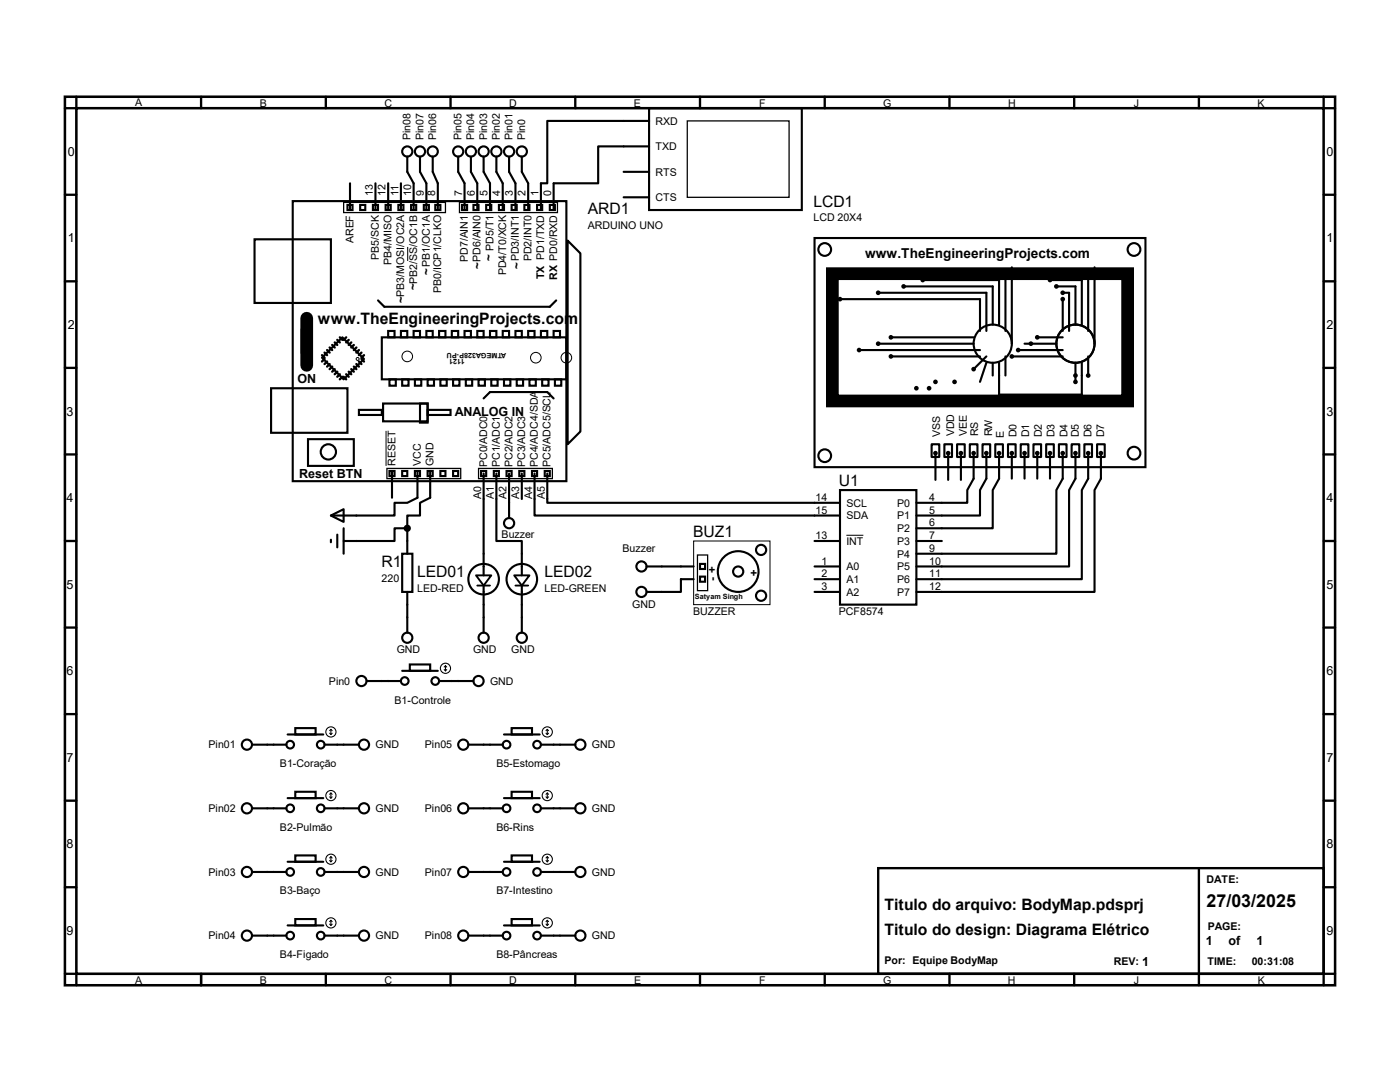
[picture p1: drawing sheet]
<svg xmlns="http://www.w3.org/2000/svg" width="279mm" height="216mm" viewBox="0 0 279 216" stroke-linecap="round" stroke-linejoin="round" font-family="sans-serif">
<path d="M13 19.3h253.4v177.3h-253.4zM15.2 21.6h249v172.7h-249z" fill="none" stroke="#000" stroke-width=".51"/>
<g fill="none" stroke="#000" stroke-width=".47">
<path d="M15.2 19.3v2.3h-2.2M40.1 19.3v2.3M65 19.3v2.3M89.9 19.3v2.3M114.8 19.3v2.3M139.7 19.3v2.3M164.6 19.3v2.3M189.5 19.3v2.3M214.4 19.3v2.3M239.3 19.3v2.3M264.2 19.3v2.3h2.2M13 38.9h2.2"/>
<path d="M264.2 38.9h2.2M13 56.1h2.2M264.2 56.1h2.2M13 73.4h2.2M64.3 70.9l.5 .5M64.8 71.6l-.5 .5M64.8 70.4l.5 .5M65.3 72.1l-.5 .5M65.3 69.8l.5 .6M65.8 72.6l-.5 .6M65.8 69.3l.5 .5M66.3 73.2l-.5 .5"/>
<path d="M66.3 68.8l.5 .5M66.8 73.7l-.5 .5M66.8 68.3l.5 .5M67.3 74.2l-.5 .5M67.3 67.8l.5 .5M67.8 74.7l-.5 .5M67.8 67.3l.5 .5M68.3 75.2l-.5 .5M68.6 75.2l.5 .5M69.1 67.3l-.5 .5M69.1 74.7l.5 .5M69.6 67.8l-.5 .5"/>
<path d="M69.6 74.2l.5 .5M70.1 68.3l-.5 .5M70.1 73.7l.5 .5M70.6 68.8l-.5 .5M70.6 73.2l.5 .5M71.1 69.3l-.5 .5M71.1 72.6l.5 .6M71.6 69.8l-.5 .6M71.6 72.1l.5 .5M72.1 70.4l-.5 .5M72.1 71.6l.5 .5M72.6 70.9l-.5 .5"/>
<path d="M264.2 73.4h2.2M13 90.7h2.2M264.2 90.7h2.2M13 107.9h2.2M264.2 107.9h2.2M13 125.2h2.2M264.2 125.2h2.2M13 142.5h2.2M13 159.8h2.2M264.2 142.5h2.2M264.2 159.8h2.2M13 177h2.2"/>
<path d="M175.3 173.2h88.9v21.1h-88.9zM239.3 173.2v23.4M264.2 177h2.2M13 194.3h2.2v2.3M40.1 194.3v2.3M65 194.3v2.3M89.9 194.3v2.3M114.8 194.3v2.3M139.7 194.3v2.3M164.6 194.3v2.3M189.5 194.3v2.3M214.4 194.3v2.3"/>
<path d="M266.4 194.3h-2.2v2.3"/>
</g>
<g fill="none" stroke="#000" stroke-width=".42">
<path d="M69.8 36.6v5.1M74.9 36.6v5.1M77.5 36.6v5.1M80 36.6v5.1M81.3 31.2v3.1l1.2 2.3v5.1M83.8 31.2v3.1l1.3 2.3v5.1M86.4 31.2v3.1l1 2.3v5.1M91.4 31.2v3.1l1.3 2.3v5.1M94 31.2v3.1l1.2 2.3v5.1M96.5 31.2v3.1l1.3 2.3v5.1M99.1 31.2v3.1l1.2 2.3v5.1M101.6 31.2v3.1l1.3 2.3v5.1"/>
<path d="M104.1 31.2v3.1l1.3 2.3v5.1M124.5 34.3h5M124.5 39.4h5M129.5 21.6h30.5v20.3h-30.5zM129.5 24.1h-20.3v12.5h-1.3v5.1M129.5 29.2h-10.1v7.4h-8.9v5.1M50.8 47.8h15.2v12.7h-15.2zM58.4 40.1h54.6v55.9h-54.6zM69.3 40.9h1.1v1h-1.1zM71.9 40.9h1v1h-1zM74.4 40.9h1v1h-1zM75.4 59.9l1.3 1.3h33l1.3-1.3"/>
<path d="M77 40.9h1v1h-1zM79.5 40.9h1v1h-1zM82 40.9h1.1v1h-1.1zM84.6 40.9h1v1h-1zM86.9 40.9h1v1h-1zM92.2 40.9h1v1h-1zM94.5 40.9h1v1h-1zM97 40.9h1v1h-1zM99.6 40.9h1v1h-1zM102.1 40.9h1v1h-1zM104.6 40.9h1.1v1h-1.1zM107.2 40.9h1v1h-1z"/>
<path d="M109.7 40.9h1v1h-1zM113.3 48l2.5 2.5v35.6l-2.5 2.5zM162.6 47.5h66v45.7h-66zM167.6 59.7h28v6.3M175.3 58.4h21.5v7.6M180.3 57.1h17.8v7.7M184.1 55.9h15.3v8.9M189.2 54.6h11.5v11.4M201.9 53.3v15.3M207 54.6h10.2v11.4M209.5 55.9h6.4v8.9M210.8 57.1h3.8v7.7"/>
<path d="M212.1 59.7v6.3M212.1 58.4h1.3v7.6M218.4 53.3v15.3M54.1 77.5h15.2v8.9h-15.2zM60.2 65.8h2v4.6h-2zM68.3 67.3l4.3 4.3-4 4.1-4.3-4.3zM76.2 67.3h36.8v8.4h-36.8zM77.5 66h1.2v1.3h-1.2zM77.7 75.7h1.3v1.3h-1.3zM80 66h1.3v1.3h-1.3zM80.3 75.7h1.2v1.3h-1.2zM82.5 66h1.3v1.3h-1.3z"/>
<path d="M82.8 75.7h1.3v1.3h-1.3zM85.1 66h1.3v1.3h-1.3zM85.3 75.7h1.3v1.3h-1.3zM87.6 66h1.3v1.3h-1.3zM87.9 75.7h1.3v1.3h-1.3zM90.2 66h1.2v1.3h-1.2zM90.4 75.7h1.3v1.3h-1.3zM92.7 66h1.3v1.3h-1.3zM93 75.7h1.2v1.3h-1.2zM95.2 66h1.3v1.3h-1.3zM95.5 75.7h1.3v1.3h-1.3zM96.5 79.5l1.3-1.3h11.4l1.3 1.3"/>
<path d="M97.8 66h1.3v1.3h-1.3zM98 75.7h1.3v1.3h-1.3zM100.3 66h1.3v1.3h-1.3zM100.6 75.7h1.3v1.3h-1.3zM102.9 66h1.2v1.3h-1.2zM103.1 75.7h1.3v1.3h-1.3zM105.4 66h1.3v1.3h-1.3zM105.7 75.7h1.2v1.3h-1.2zM107.9 66h1.3v1.3h-1.3zM108.2 75.7h1.3v1.3h-1.3zM110.5 66h1.3v1.3h-1.3zM110.7 75.7h1.3v1.3h-1.3z"/>
<path d="M171.4 69.8h24.2M175.3 68.6h19M177.8 67.3h16.5M177.8 71.1h17.8M196.8 71.1l-2.5 2.6M196.8 72.4l-1.2 3.8M198.1 72.4v2.5M199.4 72.4v6.3h16.5v-6.3M200.7 71.1v3.8M201.9 71.1h10.2M203.2 69.8h8.9M204.5 68.6h6.3"/>
<path d="M207 67.3h5.1M214.6 72.4v3.8M217.2 71.1v3.8M61.5 87.6h9.1v5.4h-9.1zM71.6 81.8h4.6v1h-4.6zM76.5 80.5h8.8v3.6h-8.8zM77.7 94h1v1h-1zM78.2 94.2v5.1M80.3 94h1v1h-1zM82.8 94h1v1h-1zM83.3 94.2v5.1l-2 1h-2.6v2.6h-12.7M83.8 80.5h1.5v3.8h-1.5z"/>
<path d="M85.3 81.8h4.6v1h-4.6zM85.3 94h1.1v1h-1.1zM85.9 94.2v5.1l-2.1 1v2.6h-2.5v2.5M87.9 94h1v1h-1zM90.4 94h1v1h-1zM96 94h1v1h-1zM96.5 94.5v20.3M98.6 94h1v1h-1zM99.1 94.5v13.4h5v6.9M101.1 94h1v1h-1zM101.6 94.5v8.9M103.6 94h1v1h-1z"/>
<path d="M104.1 94.5v5.1M106.2 94h1v1h-1zM106.7 94.5v8.4h60.9M108.7 94h1v1h-1zM109.2 94.5v5.8h58.4M167.6 97.8h15.3v22.8h-15.3zM185.9 88.6h1.6v2.6h-1.6zM186.7 90.7v5.1M188.5 88.6h1.5v2.6h-1.5zM189.2 90.7v5.1M191 88.6h1.5v2.6h-1.5zM191.8 90.7v5.1"/>
<path d="M193.5 88.6h1.6v2.6h-1.6zM194.3 90.4v5.1l-1.3 2.3v2.5h-10.1M196.1 88.6h1.5v2.6h-1.5zM196.8 90.4v5.1l-1.2 2.3v5.1h-12.7M198.6 88.6h1.6v2.6h-1.6zM199.4 90.4v5.1l-1.3 2.3v7.6h-15.2M201.2 88.6h1.5v2.6h-1.5zM201.9 90.4v5.1M203.7 88.6h1.5v2.6h-1.5zM204.5 90.4v5.1M206.2 88.6h1.6v2.6h-1.6zM207 90.4v5.1"/>
<path d="M208.8 88.6h1.5v2.6h-1.5zM209.5 90.4v5.1M211.3 88.6h1.6v2.6h-1.6zM212.1 90.4v5.1l-1.3 2.3v12.7h-27.9M213.9 88.6h1.5v2.6h-1.5zM214.6 90.4v5.1l-1.2 2.3v15.2h-30.5M216.4 88.6h1.5v2.6h-1.5zM217.2 90.4v5.1l-1.3 2.3v17.8h-33M218.9 88.6h1.6v2.6h-1.6zM219.7 90.4v5.1l-1.3 2.3v20.3h-35.5M66 102.9l2.6-1.3v2.5zM66 107.7v.5"/>
<path d="M67.3 106.7v2.5M68.6 105.4v5.1M80.3 110.5h2v7.6h-2zM81.3 105.4h-2.6v2.5h-10.1M81.3 105.4v5.1M81.3 118.1v8.1M96.5 116.8v9.4M104.1 116.8v9.4M129 113h9.4M138.4 115.6h-2.5v2.5h-6.9M139.7 112.5h1v1h-1zM139.7 115.1h1v1h-1z"/>
<path d="M162.6 113h5M162.6 107.9h5M162.6 115.6h5M162.6 118.1h5M182.9 107.9h5.1M73.2 135.9h6.8M80.3 133.9h7.1M81.8 132.6h4.1v1.3h-4.1zM87.6 135.9h6.9M50.3 148.6h6.8M57.4 146.6h7.1M57.4 159.3h7.1"/>
<path d="M58.9 145.3h4.1v1.3h-4.1zM58.9 158h4.1v1.3h-4.1zM64.8 148.6h6.8M93.5 148.6h6.8M100.6 146.6h7.1M100.6 159.3h7.1M102.1 145.3h4.1v1.3h-4.1zM102.1 158h4.1v1.3h-4.1zM107.9 148.6h6.9M50.3 161.3h6.8M50.3 174h6.8M57.4 172h7.1"/>
<path d="M58.9 170.7h4.1v1.3h-4.1zM64.8 161.3h6.8M64.8 174h6.8M93.5 161.3h6.8M93.5 174h6.8M100.6 172h7.1M102.1 170.7h4.1v1.3h-4.1zM107.9 161.3h6.9M107.9 174h6.9M50.3 186.7h6.8M57.4 184.7h7.1M58.9 183.4h4.1v1.3h-4.1z"/>
<path d="M64.8 186.7h6.8M93.5 186.7h6.8M100.6 184.7h7.1M102.1 183.4h4.1v1.3h-4.1zM107.9 186.7h6.9"/>
<circle cx="81.3" cy="30.2" r="1.02"/>
<circle cx="83.8" cy="30.2" r="1.02"/>
<circle cx="86.4" cy="30.2" r="1.02"/>
<circle cx="91.4" cy="30.2" r="1.02"/>
<circle cx="94" cy="30.2" r="1.02"/>
<circle cx="96.5" cy="30.2" r="1.02"/>
<circle cx="99.1" cy="30.2" r="1.02"/>
<circle cx="101.6" cy="30.2" r="1.02"/>
<circle cx="104.1" cy="30.2" r="1.02"/>
<circle cx="164.6" cy="49.8" r="1.27"/>
<circle cx="167.6" cy="59.7" r=".25"/>
<circle cx="175.3" cy="58.4" r=".25"/>
<circle cx="180.3" cy="57.2" r=".25"/>
<circle cx="184.1" cy="55.9" r=".25"/>
<circle cx="189.2" cy="54.6" r=".25"/>
<circle cx="207" cy="54.6" r=".25"/>
<circle cx="209.5" cy="55.9" r=".25"/>
<circle cx="210.8" cy="57.2" r=".25"/>
<circle cx="212.1" cy="58.4" r=".25"/>
<circle cx="212.1" cy="59.7" r=".25"/>
<circle cx="226.3" cy="49.8" r="1.27"/>
<circle cx="171.4" cy="69.9" r=".25"/>
<circle cx="175.3" cy="68.6" r=".25"/>
<circle cx="177.8" cy="67.3" r=".25"/>
<circle cx="177.8" cy="71.1" r=".25"/>
<circle cx="182.9" cy="77.5" r=".25"/>
<circle cx="185.4" cy="77.5" r=".25"/>
<circle cx="186.7" cy="76.2" r=".25"/>
<circle cx="190.5" cy="76.2" r=".25"/>
<circle cx="194.3" cy="73.7" r=".25"/>
<circle cx="198.1" cy="68.6" r="3.8"/>
<circle cx="201.9" cy="71.1" r=".25"/>
<circle cx="203.2" cy="69.9" r=".25"/>
<circle cx="205.7" cy="68.6" r=".25"/>
<circle cx="207" cy="67.3" r=".25"/>
<circle cx="214.6" cy="68.6" r="3.8"/>
<circle cx="214.6" cy="74.9" r=".25"/>
<circle cx="214.6" cy="76.2" r=".25"/>
<circle cx="217.2" cy="74.9" r=".25"/>
<circle cx="65.5" cy="90.2" r="1.52"/>
<circle cx="164.6" cy="90.9" r="1.27"/>
<circle cx="186.7" cy="90.4" r=".25"/>
<circle cx="189.2" cy="90.4" r=".25"/>
<circle cx="191.8" cy="90.4" r=".25"/>
<circle cx="194.3" cy="90.4" r=".25"/>
<circle cx="196.8" cy="90.4" r=".25"/>
<circle cx="199.4" cy="90.4" r=".25"/>
<circle cx="201.9" cy="90.4" r=".25"/>
<circle cx="204.5" cy="90.4" r=".25"/>
<circle cx="207" cy="90.4" r=".25"/>
<circle cx="209.5" cy="90.4" r=".25"/>
<circle cx="212.1" cy="90.4" r=".25"/>
<circle cx="214.6" cy="90.4" r=".25"/>
<circle cx="217.2" cy="90.4" r=".25"/>
<circle cx="219.7" cy="90.4" r=".25"/>
<circle cx="226.3" cy="90.4" r="1.27"/>
<circle cx="96.5" cy="115.6" r="3"/>
<circle cx="101.6" cy="104.4" r="1.02"/>
<circle cx="104.1" cy="115.6" r="3"/>
<circle cx="128" cy="118.1" r="1.02"/>
<circle cx="128" cy="113" r="1.02"/>
<circle cx="147.3" cy="114" r="4.1"/>
<circle cx="147.3" cy="114" r="1.02"/>
<circle cx="151.9" cy="118.9" r="1.02"/>
<circle cx="151.9" cy="109.7" r="1.02"/>
<circle cx="72.1" cy="135.9" r="1.02"/>
<circle cx="80.8" cy="135.9" r=".76"/>
<circle cx="81.3" cy="127.3" r="1.02"/>
<circle cx="86.9" cy="135.9" r=".76"/>
<circle cx="95.5" cy="135.9" r="1.02"/>
<circle cx="96.5" cy="127.3" r="1.02"/>
<circle cx="104.1" cy="127.3" r="1.02"/>
<circle cx="49.3" cy="148.6" r="1.02"/>
<circle cx="57.9" cy="148.6" r=".76"/>
<circle cx="64" cy="148.6" r=".76"/>
<circle cx="72.6" cy="148.6" r="1.02"/>
<circle cx="92.5" cy="148.6" r="1.02"/>
<circle cx="101.1" cy="148.6" r=".76"/>
<circle cx="107.2" cy="148.6" r=".76"/>
<circle cx="115.8" cy="148.6" r="1.02"/>
<circle cx="49.3" cy="174" r="1.02"/>
<circle cx="49.3" cy="161.3" r="1.02"/>
<circle cx="57.9" cy="174" r=".76"/>
<circle cx="57.9" cy="161.3" r=".76"/>
<circle cx="64" cy="174" r=".76"/>
<circle cx="64" cy="161.3" r=".76"/>
<circle cx="72.6" cy="161.3" r="1.02"/>
<circle cx="72.6" cy="174" r="1.02"/>
<circle cx="92.5" cy="174" r="1.02"/>
<circle cx="92.5" cy="161.3" r="1.02"/>
<circle cx="101.1" cy="174" r=".76"/>
<circle cx="101.1" cy="161.3" r=".76"/>
<circle cx="107.2" cy="174" r=".76"/>
<circle cx="107.2" cy="161.3" r=".76"/>
<circle cx="115.8" cy="161.3" r="1.02"/>
<circle cx="115.8" cy="174" r="1.02"/>
<circle cx="49.3" cy="186.7" r="1.02"/>
<circle cx="57.9" cy="186.7" r=".76"/>
<circle cx="64" cy="186.7" r=".76"/>
<circle cx="72.6" cy="186.7" r="1.02"/>
<circle cx="92.5" cy="186.7" r="1.02"/>
<circle cx="101.1" cy="186.7" r=".76"/>
<circle cx="107.2" cy="186.7" r=".76"/>
<circle cx="115.8" cy="186.7" r="1.02"/>
</g>
<path d="M166.1 54.6h58.9v25.4h-58.9zM61.2 63.5v9.4" fill="none" stroke="#000" stroke-width="2.5"/>
<path d="M166.1 54.9v24.6M168.9 54.6h53.3M225 55.1v24.7M168.9 80h53.3" fill="none" stroke="#000" stroke-width=".93"/>
<g fill="none" stroke="#000" stroke-width=".2">
<path d="M81.4 49.3v2.8M77 86v7M138.4 107.9h15.3v12.7h-15.3zM168.9 106.8h3.4"/>
<circle cx="71.4" cy="71.6" r=".3"/>
<circle cx="81.3" cy="71.1" r="1.06"/>
<circle cx="106.9" cy="71.4" r="1.06"/>
<circle cx="113" cy="71.4" r="1.06"/>
</g>
<path d="M137.2 24.1h20.3v15.3h-20.3zM68.6 40.4h20.3v2h-20.3zM91.7 40.4h19.6v2h-19.6zM77.2 93.5h14.7v2h-14.7zM95.5 93.5h14.7v2h-14.7zM139.2 110.7h2v7.2h-2z" fill="none" stroke="#000" stroke-width=".25"/>
<g fill="none" stroke="#000" stroke-width=".21">
<path d="M88.6 133.6l.3 .3M88.9 132.8v1.1M88.9 132.8l-.3 .3M88.9 132.8l.3 .3M89.2 133.6l-.3 .3M65.8 146.3l.2 .3M65.8 159l.2 .3M66 145.5v1.1M66 158.2v1.1M66 145.5l-.2 .3M66 145.5l.3 .3M66 158.2l-.2 .3"/>
<path d="M66 158.2l.3 .3M66.3 146.3l-.3 .3M66.3 159l-.3 .3M109 146.3l.2 .3M109 159l.2 .3M109.2 145.5v1.1M109.2 158.2v1.1M109.2 145.5l-.2 .3M109.2 145.5l.3 .3M109.2 158.2l-.2 .3M109.2 158.2l.3 .3M109.5 146.3l-.3 .3"/>
<path d="M109.5 159l-.3 .3M65.8 171.7l.2 .3M66 170.9v1.1M66 170.9l-.2 .3M66 170.9l.3 .3M66.3 171.7l-.3 .3M109 171.7l.2 .3M109.2 170.9v1.1M109.2 170.9l-.2 .3M109.2 170.9l.3 .3M109.5 171.7l-.3 .3M65.8 184.4l.2 .3"/>
<path d="M66 183.6v1.1M66 183.6l-.2 .3M66 183.6l.3 .3M66.3 184.4l-.3 .3M109 184.4l.2 .3M109.2 183.6v1.1M109.2 183.6l-.2 .3M109.2 183.6l.3 .3M109.5 184.4l-.3 .3"/>
<circle cx="88.9" cy="133.3" r="1.02"/>
<circle cx="66" cy="158.7" r="1.02"/>
<circle cx="66" cy="146" r="1.02"/>
<circle cx="109.2" cy="158.7" r="1.02"/>
<circle cx="109.2" cy="146" r="1.02"/>
<circle cx="66" cy="171.4" r="1.02"/>
<circle cx="109.2" cy="171.4" r="1.02"/>
<circle cx="66" cy="184.1" r="1.02"/>
<circle cx="109.2" cy="184.1" r="1.02"/>
</g>
<path d="M95 114.8h3l-1.5 2zM95.2 116.8h2.6M102.6 114.8h3.1l-1.6 2zM102.9 116.8h2.5" fill="none" stroke="#000" stroke-width=".38"/>
<circle cx="81.3" cy="105.4" r=".51" fill="#000" stroke="#000" stroke-width=".42"/>
<text font-size="3.6" x="240.8" y="180.9">27/03/2025</text>
<g font-size="3.1">
<text x="162.3" y="41.2">LCD1</text>
<text x="117.3" y="42.8">ARD1</text>
<text x="63.5" y="64.7">www.TheEngineeringProjects.com</text>
<text x="167.4" y="96.9">U1</text>
<text x="138.3" y="107.2">BUZ1</text>
<text x="76.2" y="113.1">R1</text>
<text x="83.3" y="115.1">LED01</text>
<text x="108.7" y="115.1">LED02</text>
<text x="176.5" y="181.6">Titulo do arquivo: BodyMap.pdsprj</text>
<text x="176.5" y="186.6">Titulo do design: Diagrama Elétrico</text>
</g>
<text font-size="2.7" x="172.6" y="51.6">www.TheEngineeringProjects.com</text>
<g font-size="2.5">
<text x="13.5" y="31.1">0</text>
<text x="264.8" y="31.1">0</text>
<text x="13.5" y="48.4">1</text>
<text x="264.8" y="48.4">1</text>
<text x="13.5" y="65.7">2</text>
<text x="264.8" y="65.7">2</text>
<text x="59.4" y="76.4">ON</text>
<text x="13.3" y="82.9">3</text>
<text x="90.8" y="83">ANALOG IN</text>
<text x="264.8" y="82.9">3</text>
<text x="59.7" y="95.4">Reset BTN</text>
<text x="13.3" y="100.2">4</text>
<text x="264.8" y="100.2">4</text>
<text x="13.3" y="117.5">5</text>
<text x="264.8" y="117.5">5</text>
<text x="13.3" y="134.7">6</text>
<text x="264.8" y="134.7">6</text>
<text x="13.3" y="152">7</text>
<text x="264.8" y="152">7</text>
<text x="13.3" y="169.3">8</text>
<text x="264.8" y="169.3">8</text>
<text x="13.3" y="186.6">9</text>
<text x="240.6" y="188.6">1</text>
<text x="245.2" y="188.6">of</text>
<text x="250.8" y="188.6">1</text>
<text x="264.8" y="186.6">9</text>
<text x="227.9" y="192.7">1</text>
</g>
<g font-size="2.3">
<text x="96" y="53.8" transform="rotate(-90 96 53.8)">~PD6/AIN0</text>
<text x="98.3" y="52" transform="rotate(-90 98.3 52)">~ PD5/T1</text>
<text x="103.9" y="53.8" transform="rotate(-90 103.9 53.8)">~PD3/INT1</text>
<text x="83.2" y="57.8" transform="rotate(-90 83.2 57.8)">~PB2/SS/OC1B</text>
<text x="85.9" y="54.8" transform="rotate(-90 85.9 54.8)">~PB1/OC1A</text>
<text x="80.8" y="60.4" transform="rotate(-90 80.8 60.4)">~PB3/MOSI/OC2A</text>
<text x="143" y="115.9" transform="rotate(-90 143 115.9)">- +</text>
<text x="149.8" y="115.1">+</text>
</g>
<g font-size="2.1">
<text x="27" y="21.1">A</text>
<text x="51.9" y="21.3">B</text>
<text x="76.7" y="21.3">C</text>
<text x="101.6" y="21.3">D</text>
<text x="126.5" y="21.3">E</text>
<text x="151.5" y="21.3">F</text>
<text x="176.2" y="21.3">G</text>
<text x="201.2" y="21.3">H</text>
<text x="226.3" y="21.3">J</text>
<text x="251" y="21.3">K</text>
<text x="82" y="27.9" transform="rotate(-90 82 27.9)">Pin08</text>
<text x="84.5" y="27.9" transform="rotate(-90 84.5 27.9)">Pin07</text>
<text x="87" y="27.9" transform="rotate(-90 87 27.9)">Pin06</text>
<text x="92.1" y="27.9" transform="rotate(-90 92.1 27.9)">Pin05</text>
<text x="94.7" y="27.9" transform="rotate(-90 94.7 27.9)">Pin04</text>
<text x="97.2" y="27.9" transform="rotate(-90 97.2 27.9)">Pin03</text>
<text x="99.7" y="27.9" transform="rotate(-90 99.7 27.9)">Pin02</text>
<text x="102.3" y="27.9" transform="rotate(-90 102.3 27.9)">Pin01</text>
<text x="104.8" y="27.9" transform="rotate(-90 104.8 27.9)">Pin0</text>
<text x="130.8" y="24.9">RXD</text>
<text x="130.8" y="30">TXD</text>
<text x="130.8" y="35.1">RTS</text>
<text x="74.4" y="39.1" transform="rotate(-90 74.4 39.1)">13</text>
<text x="77" y="39.1" transform="rotate(-90 77 39.1)">12</text>
<text x="79.5" y="39.1" transform="rotate(-90 79.5 39.1)">11</text>
<text x="82" y="39.1" transform="rotate(-90 82 39.1)">10</text>
<text x="84.6" y="39.1" transform="rotate(-90 84.6 39.1)">9</text>
<text x="86.9" y="39.1" transform="rotate(-90 86.9 39.1)">8</text>
<text x="92.2" y="39.1" transform="rotate(-90 92.2 39.1)">7</text>
<text x="94.7" y="39.1" transform="rotate(-90 94.7 39.1)">6</text>
<text x="97.3" y="39.1" transform="rotate(-90 97.3 39.1)">5</text>
<text x="99.8" y="39.1" transform="rotate(-90 99.8 39.1)">4</text>
<text x="102.4" y="39.1" transform="rotate(-90 102.4 39.1)">3</text>
<text x="104.9" y="39.1" transform="rotate(-90 104.9 39.1)">2</text>
<text x="107.4" y="39.1" transform="rotate(-90 107.4 39.1)">1</text>
<text x="110" y="39.1" transform="rotate(-90 110 39.1)">0</text>
<text x="130.8" y="40.1">CTS</text>
<text x="117.3" y="45.7">ARDUINO UNO</text>
<text x="162.3" y="44.2">LCD 20X4</text>
<text x="70.5" y="48.5" transform="rotate(-90 70.5 48.5)">AREF</text>
<text x="75.6" y="51.8" transform="rotate(-90 75.6 51.8)">PB5/SCK</text>
<text x="78.1" y="52.9" transform="rotate(-90 78.1 52.9)">PB4/MISO</text>
<text x="93.4" y="52.3" transform="rotate(-90 93.4 52.3)">PD7/AIN1</text>
<text x="106.1" y="52.2" transform="rotate(-90 106.1 52.2)">PD2/INT0</text>
<text x="88.1" y="58.5" transform="rotate(-90 88.1 58.5)">PB0/ICP1/CLKO</text>
<text x="101" y="54.9" transform="rotate(-90 101 54.9)">PD4/T0/XCK</text>
<text x="108.6" y="55.7" transform="rotate(-90 108.6 55.7)">TX PD1/TXD</text>
<text x="111.2" y="55.8" transform="rotate(-90 111.2 55.8)">RX PD0/RXD</text>
<text x="187.6" y="87.2" transform="rotate(-90 187.6 87.2)">VSS</text>
<text x="190.4" y="87" transform="rotate(-90 190.4 87)">VDD</text>
<text x="193" y="87" transform="rotate(-90 193 87)">VEE</text>
<text x="195.2" y="87" transform="rotate(-90 195.2 87)">RS</text>
<text x="198" y="87.1" transform="rotate(-90 198 87.1)">RW</text>
<text x="200.3" y="87.3" transform="rotate(-90 200.3 87.3)">E</text>
<text x="202.9" y="87.2" transform="rotate(-90 202.9 87.2)">D0</text>
<text x="205.4" y="87.2" transform="rotate(-90 205.4 87.2)">D1</text>
<text x="207.9" y="87.2" transform="rotate(-90 207.9 87.2)">D2</text>
<text x="210.5" y="87.2" transform="rotate(-90 210.5 87.2)">D3</text>
<text x="213" y="87.2" transform="rotate(-90 213 87.2)">D4</text>
<text x="215.3" y="87.2" transform="rotate(-90 215.3 87.2)">D5</text>
<text x="217.8" y="87.2" transform="rotate(-90 217.8 87.2)">D6</text>
<text x="220.4" y="87.2" transform="rotate(-90 220.4 87.2)">D7</text>
<text x="78.9" y="93" transform="rotate(-90 78.9 93)">RESET</text>
<text x="84" y="93" transform="rotate(-90 84 93)">VCC</text>
<text x="86.5" y="93" transform="rotate(-90 86.5 93)">GND</text>
<text x="97.2" y="93.2" transform="rotate(-90 97.2 93.2)">PC0/ADC0</text>
<text x="99.7" y="93.2" transform="rotate(-90 99.7 93.2)">PC1/ADC1</text>
<text x="102.3" y="93.2" transform="rotate(-90 102.3 93.2)">PC2/ADC2</text>
<text x="104.8" y="93.2" transform="rotate(-90 104.8 93.2)">PC3/ADC3</text>
<text x="107.4" y="93.2" transform="rotate(-90 107.4 93.2)">PC4/ADC4/SDA</text>
<text x="109.9" y="93.2" transform="rotate(-90 109.9 93.2)">PC5/ADC5/SCL</text>
<text x="96" y="99.6" transform="rotate(-90 96 99.6)">A0</text>
<text x="98.6" y="99.6" transform="rotate(-90 98.6 99.6)">A1</text>
<text x="101.1" y="99.6" transform="rotate(-90 101.1 99.6)">A2</text>
<text x="103.6" y="99.6" transform="rotate(-90 103.6 99.6)">A3</text>
<text x="106.2" y="99.6" transform="rotate(-90 106.2 99.6)">A4</text>
<text x="108.7" y="99.6" transform="rotate(-90 108.7 99.6)">A5</text>
<text x="162.8" y="99.9">14</text>
<text x="168.9" y="101.1">SCL</text>
<text x="179" y="101.1">P0</text>
<text x="185.4" y="99.9">4</text>
<text x="100.1" y="107.4">Buzzer</text>
<text x="162.8" y="102.5">15</text>
<text x="162.8" y="107.6">13</text>
<text x="168.9" y="103.6">SDA</text>
<text x="179" y="103.6">P1</text>
<text x="179" y="106.2">P2</text>
<text x="185.4" y="102.5">5</text>
<text x="185.4" y="105">6</text>
<text x="185.4" y="107.6">7</text>
<text x="124.2" y="110.1">Buzzer</text>
<text x="163.9" y="112.6">1</text>
<text x="168.9" y="108.7">INT</text>
<text x="168.9" y="113.8">A0</text>
<text x="179" y="108.7">P3</text>
<text x="179" y="111.3">P4</text>
<text x="179" y="113.8">P5</text>
<text x="185.4" y="110.1">9</text>
<text x="185.4" y="112.6">10</text>
<text x="76.2" y="116">220</text>
<text x="83.3" y="118.1">LED-RED</text>
<text x="108.7" y="118.1">LED-GREEN</text>
<text x="163.9" y="115.2">2</text>
<text x="163.9" y="117.7">3</text>
<text x="168.9" y="116.3">A1</text>
<text x="168.9" y="118.9">A2</text>
<text x="179" y="116.3">P6</text>
<text x="179" y="118.9">P7</text>
<text x="185.4" y="115.2">11</text>
<text x="185.4" y="117.7">12</text>
<text x="126.2" y="121.4">GND</text>
<text x="138.3" y="122.7">BUZZER</text>
<text x="167.4" y="122.8">PCF8574</text>
<text x="79.2" y="130.3">GND</text>
<text x="94.4" y="130.3">GND</text>
<text x="102" y="130.3">GND</text>
<text x="65.7" y="136.7">Pin0</text>
<text x="97.8" y="136.7">GND</text>
<text x="78.7" y="140.4">B1-Controle</text>
<text x="41.6" y="149.4">Pin01</text>
<text x="74.9" y="149.4">GND</text>
<text x="84.8" y="149.4">Pin05</text>
<text x="118.1" y="149.4">GND</text>
<text x="55.9" y="153.1">B1-Coração</text>
<text x="99.1" y="153.1">B5-Estomago</text>
<text x="41.6" y="162.1">Pin02</text>
<text x="55.9" y="165.8">B2-Pulmão</text>
<text x="74.9" y="162.1">GND</text>
<text x="84.8" y="162.1">Pin06</text>
<text x="99.1" y="165.8">B6-Rins</text>
<text x="118.1" y="162.1">GND</text>
<text x="41.6" y="174.8">Pin03</text>
<text x="55.9" y="178.5">B3-Baço</text>
<text x="74.9" y="174.8">GND</text>
<text x="84.8" y="174.8">Pin07</text>
<text x="99.1" y="178.5">B7-Intestino</text>
<text x="118.1" y="174.8">GND</text>
<text x="240.8" y="176.2">DATE:</text>
<text x="241" y="185.6">PAGE:</text>
<text x="41.6" y="187.5">Pin04</text>
<text x="55.9" y="191.2">B4-Figado</text>
<text x="74.9" y="187.5">GND</text>
<text x="84.8" y="187.5">Pin08</text>
<text x="99.1" y="191.2">B8-Pâncreas</text>
<text x="118.1" y="187.5">GND</text>
<text x="27" y="196.3">A</text>
<text x="51.9" y="196.3">B</text>
<text x="76.7" y="196.3">C</text>
<text x="101.6" y="196.3">D</text>
<text x="126.5" y="196.3">E</text>
<text x="151.5" y="196.3">F</text>
<text x="176.2" y="196.3">G</text>
<text x="176.5" y="192.4">Por: Equipe BodyMap</text>
<text x="201.2" y="196.3">H</text>
<text x="222.3" y="192.6">REV:</text>
<text x="226.3" y="196.3">J</text>
<text x="241" y="192.6">TIME:</text>
<text x="249.8" y="192.6">00:31:08</text>
<text x="251" y="196.3">K</text>
</g>
<g font-size="1.4">
<text x="92.8" y="71.7" transform="rotate(-180 92.8 71.7)">1121</text>
<text x="101" y="70.4" transform="rotate(-180 101 70.4)">ATMEGA328P-PU</text>
<text x="138.7" y="119.5">Satyam Singh</text>
</g>
</svg>
